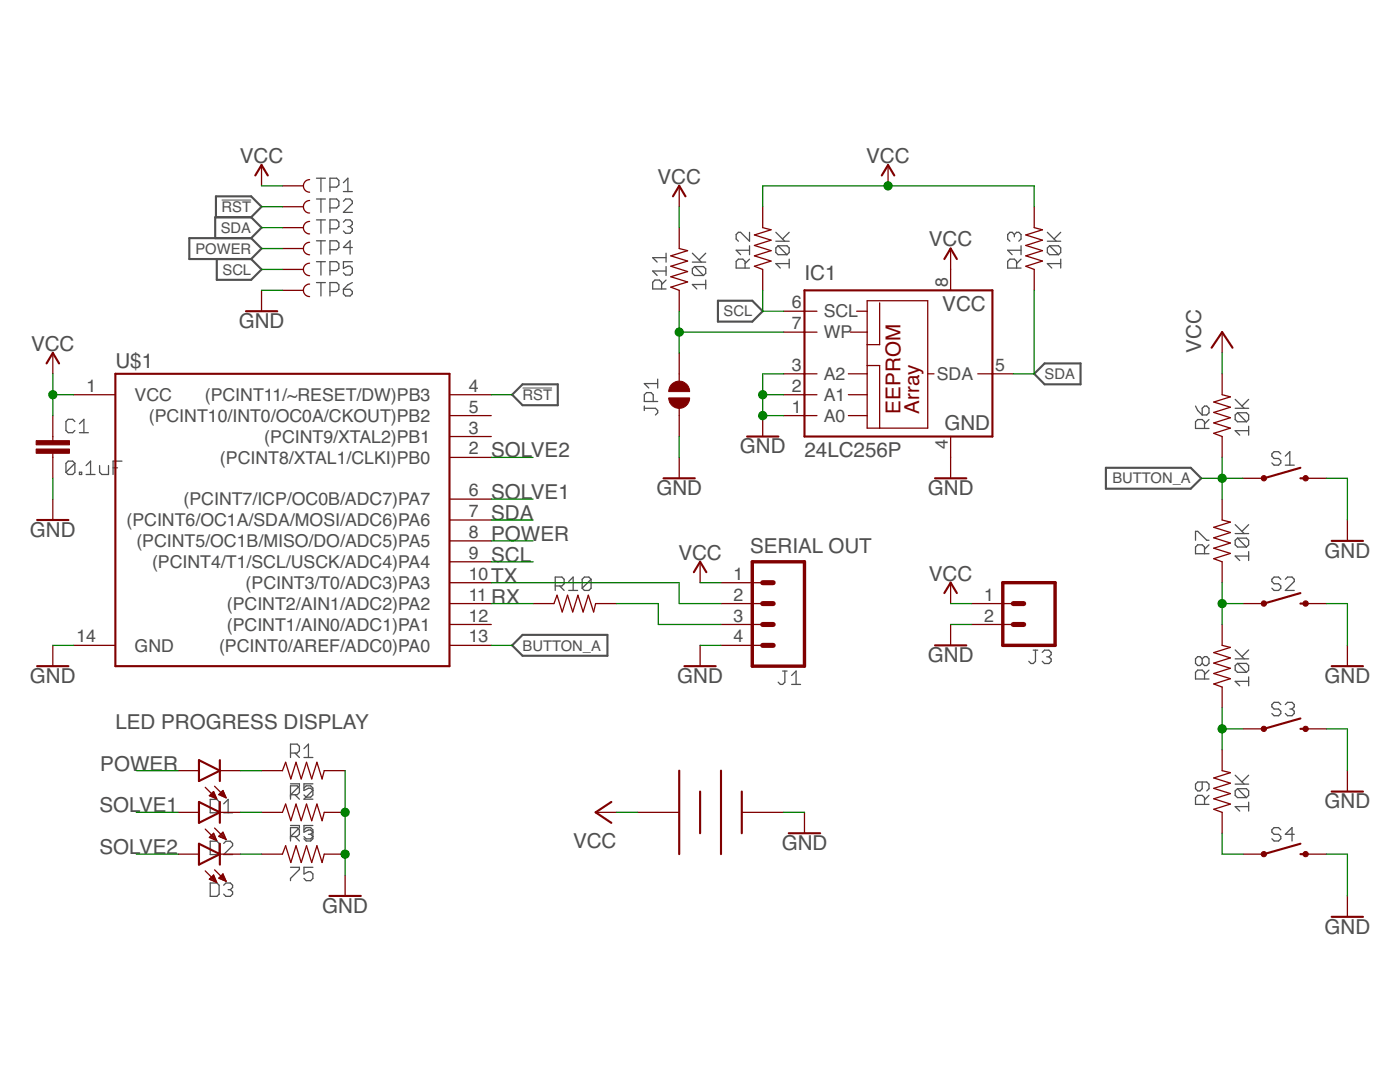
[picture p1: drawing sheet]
<svg xmlns="http://www.w3.org/2000/svg" width="279mm" height="216mm" viewBox="0 0 279 216" stroke-linecap="round" stroke-linejoin="round" font-family="sans-serif">
<g fill="none" stroke="#505050" stroke-width=".25">
<path d="M63.2 35.6h1.7M63.2 39.7h1.7M64.1 35.6v2.6M64.1 39.7v2.7M65.8 37.3h1.4l.4-.4v-.9l-.4-.4h-1.4v2.6M68.5 36.4l.9-.8v2.6M68.5 38.2h1.8M63.2 43.9h1.7M63.2 48h1.7M63.2 52.2h1.7M63.2 56.4h1.7M64.1 43.9v2.6"/>
<path d="M64.1 48v2.7M64.1 52.2v2.7M64.1 56.4v2.7M65.8 41.5h1.4l.4-.5v-.8l-.4-.5h-1.4v2.7M65.8 45.7h1.4l.4-.5v-.9l-.4-.4h-1.4v2.6M65.8 49.8h1.4l.4-.4v-.9l-.4-.5h-1.4v2.7M65.8 54h1.4l.4-.4v-.9l-.4-.5h-1.4v2.7M65.8 58.2h1.4l.4-.5v-.9l-.4-.4h-1.4v2.7M68.5 40.2l.5-.5h.9l.4 .5v.4l-1.8 1.8h1.8M68.5 44.3l.5-.4h.9l.4 .4v.5l-.4 .4M68.5 57.7h1.4l.4 .5v.4l-.4 .5h-.9l-.5-.5zM69.4 45.2h.5"/>
<path d="M69.9 45.2l.4 .5v.4l-.4 .4h-.9l-.5-.4M70.3 52.2h-1.8v1.4l.9-.5h.5l.4 .5v.8l-.4 .5h-.9l-.5-.5M70.3 49.4h-1.8l1.4-1.4v2.7M70.3 56.4l-.9 .4-.9 .9M132 57.7v-1.4l-.4-.4h-.9l-.4 .4v1.4h2.6M132.9 55.9l-.9 .9M132.9 54.1h-2.6l.8 .9M132.9 50.5v1.8M132.9 53.2v1.8M132.9 51.4h-2.6l.8 .9M138.2 52.3h2.6M138.2 50.5l1.8 1.8"/>
<path d="M138.6 53.2h1.8l.4 .4v.9l-.4 .5M138.6 53.2l-.4 .4v.9l.4 .5h1.8M138.6 53.2l1.8 1.8M140.8 56.8h-2.6l.9 .9M140.8 55.9v1.8M140.8 50.5l-1.3 1.4M148.7 53.5v-1.3l-.4-.5h-.9l-.5 .5v1.3h2.7M149.6 46.4v1.7l-1.8-1.7h-.4l-.5 .4v.9l.5 .4M149.6 51.7l-.9 .9M149.6 49.9h-2.7l.9 .9M149.6 49v1.8M154.8 48.1h2.7"/>
<path d="M154.8 46.4l1.8 1.7M155.3 49h1.8l.4 .5v.9l-.4 .4M155.3 49l-.5 .5v.9l.5 .4h1.8M155.3 49l1.8 1.8M157.5 52.6h-2.7l.9 .9M157.5 51.7v1.8M157.5 46.4l-1.3 1.3M202.4 46.8l.5-.4h.4l.5 .4v.9l-.5 .4M202.4 46.8l-.4-.4h-.5l-.4 .4v.9l.4 .4M202.4 46.8v.4M202.9 53.5v-1.3l-.5-.5h-.9l-.4 .5v1.3h2.7M203.8 49.9h-2.7l.9 .9"/>
<path d="M203.8 51.7l-.9 .9M203.8 49v1.8M209 48.1h2.7M209 46.4l1.8 1.7M209.5 49l-.5 .5v.9l.5 .4h1.7M209.5 49h1.7l.5 .5v.9l-.5 .4M209.5 49l1.7 1.8M211.7 52.6h-2.7l.9 .9M211.7 51.7v1.8M211.7 46.4l-1.3 1.3M131.3 75.6v1.8M131.3 76.5h-2.7l.9 .9"/>
<path d="M246.5 79.7l1.8 1.8M249.2 79.7l-1.3 1.3M14.9 84.1l-.4-.4h-.9l-.4 .4v1.8l.4 .4h.9l.4-.4M14.9 92.5l-.4-.5h-.9l-.4 .5v1.7M14.9 92.5v1.7l-.4 .5h-.9l-.4-.5M14.9 92.5l-1.7 1.7M15.9 94.2h.4v.5h-.4zM15.9 86.3h1.7M15.9 84.6l.8-.9v2.6M17.2 94.7h1.8M17.2 92.9l.9-.9v2.7M19.9 92.9v1.3l.4 .5h1.4v-1.8"/>
<path d="M22.6 93.3h.9M24.3 92h-1.7v2.7M128.6 81.5h2.2l.5 .4v.5l-.5 .4M128.6 81v.9M130.4 80.1v-1.3l-.5-.5h-.9l-.4 .5v1.3h2.7M238.6 81l.4 .9 .9 .9M239.9 81.5l.5-.5h.4l.5 .5v.9l-.5 .4h-.9zM240.4 85.5v-1.3l-.5-.5h-.9l-.4 .5v1.3h2.7M241.3 83.7l-.9 .9M246.5 81.5h2.7M247 82.4h1.8l.4 .4v.9l-.4 .5M247 82.4l-.5 .4v.9l.5 .5h1.8"/>
<path d="M247 82.4l1.8 1.8M249.2 85.9h-2.7l.9 .9M249.2 85v1.8M255.6 90.6l-.4-.5h-.9l-.5 .5v.4l.5 .5h.9l.4 .4v.5l-.4 .4h-.9l-.5-.4M256.5 92.8h1.8M256.5 91l.9-.9v2.7M110.8 116.9h1.3l.5-.4v-.9l-.5-.5h-1.3v2.7M111.7 116.9l.9 .9M113.5 116l.9-.9v2.7M113.5 117.8h1.8M118 115.6l-.5-.5h-.9l-.4 .5v1.8M118 115.6v1.8l-.5 .4h-.9l-.4-.4"/>
<path d="M118 115.6l-1.8 1.8M238.6 107.8v-1.8h.4l1.8 1.8h.5M240.4 110.5v-1.3l-.5-.5h-.9l-.4 .5v1.3h2.7M241.3 108.7l-.9 .9M246.5 106.5h2.7M246.5 104.7l1.8 1.8M247 107.4h1.8l.4 .4v.9l-.4 .5M247 107.4l-.5 .4v.9l.5 .5h1.8M247 107.4l1.8 1.8M249.2 110.1v1.7M249.2 111h-2.7l.9 .8M249.2 104.7l-1.3 1.3"/>
<path d="M255.6 115.6l-.4-.5h-.9l-.5 .5v.4l.5 .5h.9l.4 .4v.5l-.4 .4h-.9l-.5-.4M256.5 115.6l.5-.5h.9l.4 .5v.4l-1.8 1.8h1.8M156.2 133.9h.9M156.6 133.9v2.2l-.4 .5h-.5l-.4-.5M158 136.6h1.8M158 134.8l.9-.9v2.7M206.2 129.7h.9M206.7 129.7v2.3l-.5 .4h-.4l-.5-.4M208 130.2l.4-.5h.9l.5 .5v.4l-.5 .5M208.9 131.1h.4M209.3 131.1l.5 .4v.5l-.5 .4h-.9l-.4-.4M239.9 131.5l-.4-.5h-.5l-.4 .5v.9l.4 .4h.5l.4-.4"/>
<path d="M239.9 131.5l.5-.5h.4l.5 .5v.9l-.5 .4h-.4l-.5-.4M239.9 131.5v.9M240.4 135.5v-1.3l-.5-.5h-.9l-.4 .5v1.3h2.7M241.3 133.7l-.9 .9M246.5 131.5h2.7M246.5 129.7l1.8 1.8M247 132.4h1.8l.4 .4v.9l-.4 .5M247 132.4l-.5 .4v.9l.5 .5h1.8M247 132.4l1.8 1.8M249.2 135.1v1.7M249.2 136h-2.7l.9 .8M249.2 129.7l-1.3 1.3"/>
<path d="M42 159.5h1.3l.4 .5v1.7l-.4 .5h-1.3zM58 156.4h1.8v.4l-1.8 1.8M58 150.3h1.3l.5-.5v-.9l-.5-.4h-1.3v2.7M58 158.6h1.3l.5-.5v-.9l-.5-.4h-1.3v2.7M58.9 150.3l.9 .9M58.9 158.6l.9 .9M60.7 157.2l.4-.4h.9l.4 .4v1.4l-.4 .5h-.9l-.4-.5M60.7 149.4l.9-.9v2.7M60.7 151.2h1.7M62.4 156.4h-1.7v1.3l.9-.4h.4l.4 .4-1.7 1.8h1.7M239.9 156v1.4l-.4 .4h-.5l-.4-.4v-.9l.4-.5h1.8l.5 .5v.9l-.5 .4M241.3 158.7l-.9 .9"/>
<path d="M246.5 156.5h2.7M246.5 154.7l1.8 1.8M247 157.4h1.8l.4 .4v.9l-.4 .5M247 157.4l-.5 .4v.9l.5 .5h1.8M247 157.4l1.8 1.8M249.2 154.7l-1.3 1.3M255.6 140.6l-.4-.5h-.9l-.5 .5v.4l.5 .5h.9l.4 .4v.5l-.4 .4h-.9l-.5-.4M256.5 140.6l.5-.5h.9l.4 .5v.4l-.4 .5M257.4 141.5h.5M257.9 141.5l.4 .4v.5l-.4 .4h-.9l-.5-.4M42 167.9h1.3l.4 .4v1.8l-.4 .4h-1.3zM42 176.2h1.3l.4 .4v1.8l-.4 .5h-1.3z"/>
<path d="M44.6 162.2h1.8M44.6 160.4l.9-.9v2.7M44.6 168.3l.5-.4h.9l.4 .4v.4l-1.8 1.8h1.8M44.6 176.6l.5-.4h.9l.4 .4v.5l-.4 .4M45.5 177.5h.5M46 177.5l.4 .5v.4l-.4 .5h-.9l-.5-.5M58 164.7h1.8v.5l-1.8 1.7h1.3l.5-.4v-.9l-.5-.5h-1.3v2.7M58 173.1h1.8v.4l-1.8 1.8v.4M58.9 166.9l.9 .9M60.7 165.6l.4-.5h.9l.4 .5v1.8l-.4 .4h-.9l-.4-.4M61.6 166.5h.4M62 166.5l.4 .4-.4 .5h-.9l-.4-.5"/>
<path d="M62.4 164.7h-1.7v1.4l.9-.5h.4l.4 .5-.4 .4M62.4 173.1h-1.7v1.3l.9-.5h.4l.4 .5v.9l-.4 .4h-.9l-.4-.4M240.4 160.5v-1.3l-.5-.5h-.9l-.4 .5v1.3h2.7M249.2 160.1v1.7M249.2 161h-2.7l.9 .8M255.6 165.6l-.4-.5h-.9l-.5 .5v.4l.5 .5h.9l.4 .4v.5l-.4 .4h-.9l-.5-.4M258.3 166.5h-1.8l1.4-1.4v2.7"/>
</g>
<path d="M43.1 43.3v-4.1h7l2.1 2.1-2.1 2M43.3 51.7v4.1h6.8l2.1-2-2.1-2.1M50.1 43.3l2.1 2.1-2.1 2.1M50.1 47.5h-12.3v4.2h12.3M50.1 43.3h-7.2v4.2M50.1 47.5l2.1 2.1-2.1 2.1M104.3 76.7h7v4.2h-7l-2.1-2.1zM143.3 60h6.8l2.1 2.1-2.1 2.1h-6.8zM206.4 74.6l2.1-2.1h7.1v4.2h-7.1zM220.7 93.3h16.9l2.1 2.1-2.1 2.1h-16.9zM104.3 126.7h16.9v4.2h-16.9l-2.1-2.1z" fill="none" stroke="#505050" stroke-width=".42"/>
<path d="M44.2 39.9h5.9M104.3 77.4h5.9" fill="none" stroke="#505050" stroke-width=".2"/>
<g fill="none" stroke="#800000" stroke-width=".42">
<path d="M50.9 35l1.3-2.1 1.2 2.1M134.3 39.2l1.3-2.1 1.2 2.1M176 35l1.2-2.1 1.3 2.1M160.5 57.9h37.6v29.2h-37.6zM188.5 51.7l1.2-2.1 1.3 2.1M9.3 72.5l1.2-2.1 1.3 2.1M23 74.6h66.7v58.3h-66.7zM49.1 62.1h6.2M241.8 69.4l2.1-3.1 2.1 3.1M132.4 95.4h6.3M149.1 87.1h6.2M186.6 95.4h6.2"/>
<path d="M259.5 95.4h1.1M259.5 93.3l-7.3 2.1M7.4 103.8h6.3M138.5 114.2l1.2-2.1 1.3 2.1M188.5 118.3l1.2-2 1.3 2M259.5 118.3l-7.3 2.1M265.8 107.9h6.2M7.4 132.9h6.3M136.6 132.9h6.2M186.6 128.8h6.2M259.5 120.4h1.1M265.8 132.9h6.2"/>
<path d="M39.7 151.7l4.2 2.1-4.2 2.1zM43.9 151.7v4.2M135.6 153.8v16.6M139.7 157.9v8.4M143.9 153.8v16.6M148 157.9v8.4M259.5 145.4h1.1M259.5 143.4l-7.3 2M265.8 157.9h6.2M39.7 160l4.2 2.1-4.2 2.1zM39.7 168.4l4.2 2-4.2 2.1zM43.9 160v4.2"/>
<path d="M43.9 168.4v4.1M65.7 178.8h6.3M122 160l-3.1 2.1 3.1 2.1M157.4 166.3h6.3M259.5 170.4h1.1M259.5 168.4l-7.3 2M265.8 182.9h6.2"/>
</g>
<g fill="none" stroke="#800000" stroke-width=".25">
<path d="M52.2 32.9v4.2M56.4 37.1h4.1M61.8 35.8a1.26 1.26 0 0 0-1.3 1.3 1.26 1.26 0 0 0 1.3 1.3M135.6 37.1v4.2M177.2 32.9v4.2M52.2 57.9v4.2M56.4 41.3h4.1M56.4 45.4h4.1M56.4 49.6h4.1M56.4 53.8h4.1M56.4 57.9h4.1M61.8 40a1.25 1.25 0 0 0-1.3 1.3 1.25 1.25 0 0 0 1.3 1.2"/>
<path d="M61.8 44.2a1.25 1.25 0 0 0-1.3 1.2 1.25 1.25 0 0 0 1.3 1.3M61.8 48.3a1.25 1.25 0 0 0-1.3 1.3 1.25 1.25 0 0 0 1.3 1.2M61.8 52.5a1.25 1.25 0 0 0-1.3 1.3 1.25 1.25 0 0 0 1.3 1.2M61.8 56.7a1.25 1.25 0 0 0-1.3 1.2 1.25 1.25 0 0 0 1.3 1.3M135.6 45.4v4.2l1.6 .4-3.3 1.1 3.3 1-3.3 1 3.3 1.1-3.3 1 3.3 1.1-3.3 1 1.7 .6v4.2M152.2 41.3v4.1l1.7 .4-3.3 1.1 3.3 1-3.3 1.1 3.3 1-3.3 1.1 3.3 1-3.3 1 1.6 .7v4.1M189.7 49.6v8.3M206.4 41.3v4.1l1.6 .4-3.3 1.1 3.3 1-3.3 1.1 3.3 1-3.3 1.1 3.3 1-3.3 1 1.7 .7v4.1M10.5 70.4v4.2M14.7 78.8h8.3M89.7 78.8h8.3M135.6 70.4v5.7"/>
<path d="M156.4 78.8h6.6M156.4 74.6h6.6M156.4 62.1h6.6M156.4 66.3h6.6M169.3 78.8h3.8M169.3 74.6h3.8M169.7 66.3h3.4M171 62.1h2.1M173.1 60h12v25.4h-12zM173.1 72.9h2.5v12.5M175.6 60.4v8.4h-2.5M185.1 74.6h1.3"/>
<path d="M195.1 74.6h7.1M243.9 66.3v4.1M243.9 74.6v4.2l1.7 .4-3.4 1 3.4 1.1-3.4 1 3.4 1.1-3.4 1 3.4 1-3.4 1.1 1.7 .6v4.2M10.5 82.9v5M10.5 90.4v5M10.5 99.6v4.2M89.7 99.6h8.3M89.7 91.3h8.3M89.7 87.1h8.3M89.7 82.9h8.3M135.6 81.5v5.6M135.6 91.3v4.1"/>
<path d="M152.2 82.9v4.2M156.4 82.9h6.6M169.3 82.9h3.8M189.7 87.1v8.3M243.9 99.6v4.2l1.7 .4-3.4 1 3.4 1.1-3.4 1 3.4 1.1-3.4 1 3.4 1-3.4 1.1 1.7 .6v4.2M248.1 95.4h4.1M260.6 95.4h4.1M89.7 116.3h8.3M89.7 112.1h8.3M89.7 107.9h8.3M89.7 103.8h8.3M139.7 112.1v4.2"/>
<path d="M143.9 116.3h8.3M189.7 116.3v4.1M268.9 103.8v4.1M10.5 128.8v4.1M14.7 128.8h8.3M89.7 120.4h8.3M89.7 124.6h8.3M89.7 128.8h8.3M106.4 120.4h4.2l.6-1.6 1 3.3 1.1-3.3 1 3.3 1-3.3 1.1 3.3 1-3.3 1.1 3.3 .4-1.7h4.1M139.7 128.8v4.1M143.9 120.4h8.3M143.9 124.6h8.3"/>
<path d="M143.9 128.8h8.3M189.7 124.6v4.2M193.9 120.4h8.3M193.9 124.6h8.3M243.9 124.6v4.2l1.7 .4-3.4 1 3.4 1.1-3.4 1 3.4 1-3.4 1.1 3.4 1-3.4 1.1 1.7 .6v4.2M248.1 120.4h4.1M260.6 120.4h4.1M268.9 128.8v4.1M35.5 153.8h4.2M41 157.1l2.2 2.3M41.8 158.8l.8-.9 .6 1.5zM41.8 158.7h1.2"/>
<path d="M42 158.5h.9M42.2 159h.9M42.2 158.3h.6M42.5 158.1h.2M42.8 159.2h.4M42.8 156.9l2.3 2.3M43.7 158.5h1.1M43.9 153.8h4.1M43.9 158.3h.8M44.1 158.7h.8M44.1 158.1h.6M44.3 157.9h.3"/>
<path d="M44.5 157.7l.6 1.5-1.4-.6zM44.6 159h.4M52.2 153.8h4.2l.6-1.7 1 3.3 1.1-3.3 1 3.3 1.1-3.3 1 3.3 1-3.3 1.1 3.3 .4-1.6h4.2M243.9 149.6v4.2l1.7 .4-3.4 1 3.4 1.1-3.4 1 3.4 1-3.4 1.1 3.4 1-3.4 1.1 1.7 .6v4.2M248.1 145.4h4.1M260.6 145.4h4.1M268.9 153.8v4.1M35.5 162.1h4.2M35.5 170.4h4.2M41 165.4l2.2 2.3M41 173.8l2.2 2.3M41.8 167.1l.8-.8 .6 1.4z"/>
<path d="M41.8 175.4l.8-.8 .6 1.5zM41.8 167h1.1M41.9 175.3h1M42.1 166.8h.8M42.1 175.6h.9M42.1 175.1h.7M42.2 167.3h.9M42.3 166.6h.5M42.3 174.9h.5M42.5 166.4h.2M42.5 174.7h.2M42.6 175.8h.5"/>
<path d="M42.7 167.5h.4M42.8 165.2l2.3 2.3M42.8 173.6l2.3 2.3M43.1 176h.1M43.2 167.7h.1M43.7 166.8h1.1M43.8 175.1h1M43.9 162.1h4.1M43.9 170.4h4.1M43.9 175.3h1M43.9 166.6h.8M44 174.9h.7"/>
<path d="M44 167h.9M44.2 166.4h.4M44.2 174.7h.4M44.4 166.2h.1M44.4 175.6h.6M44.4 174.5h.1M44.5 166.1l.6 1.4-1.4-.6zM44.5 174.4l.6 1.5-1.4-.7zM44.5 167.3h.5M44.9 175.8h.2M45 167.5h.1M52.2 162.1h4.2l.6-1.7 1 3.4 1.1-3.4 1 3.4 1.1-3.4 1 3.4 1-3.4 1.1 3.4 .4-1.7h4.2"/>
<path d="M52.2 170.4h4.2l.6-1.6 1 3.3 1.1-3.3 1 3.3 1.1-3.3 1 3.3 1-3.3 1.1 3.3 .4-1.7h4.2M68.9 174.6v4.2M118.9 162.1h4.1M127.2 162.1h8.4M148 162.1h8.4M160.5 162.1v4.2M248.1 170.4h4.1M260.6 170.4h4.1M268.9 178.8v4.1"/>
</g>
<g fill="#800000" stroke="#800000" stroke-width=".2">
<path d="M7.2 89.6h6.7v.8h-6.7z"/>
<path d="M7.2 87.9h6.7v.9h-6.7z"/>
</g>
<path d="M150.1 112.1h10.4v20.8h-10.4zM200.1 116.3h10.5v12.5h-10.5z" fill="none" stroke="#800000" stroke-width=".68"/>
<path d="M152.2 116.3h2.1M152.2 124.6h2.1M152.2 120.4h2.1M152.2 128.8h2.1M202.2 124.6h2.1M202.2 120.4h2.1" fill="none" stroke="#800000" stroke-width="1"/>
<g fill="#800000" stroke="#800000" stroke-width=".2">
<path d="M134.1 76.6a2.07 2.07 0 0 1 2.3-.4 2.07 2.07 0 0 1 1.2 1.9h-4.1l.2-.9z" fill-rule="evenodd"/>
<path d="M133.5 79.4h4.1a2.08 2.08 0 0 1-2.1 2.1 2.08 2.08 0 0 1-2-2.1z" fill-rule="evenodd"/>
<circle cx="252.2" cy="95.4" r=".54"/>
<circle cx="260.6" cy="95.4" r=".55"/>
<circle cx="252.2" cy="120.4" r=".54"/>
<circle cx="260.6" cy="120.4" r=".55"/>
<circle cx="252.2" cy="145.4" r=".54"/>
<circle cx="260.6" cy="145.4" r=".54"/>
<circle cx="252.2" cy="170.4" r=".54"/>
<circle cx="260.6" cy="170.4" r=".54"/>
</g>
<g fill="none" stroke="#008000" stroke-width=".25">
<path d="M52.2 37.1h4.2M52.2 45.4h4.2M52.2 53.8h4.2M52.2 57.9h4.2M52.2 49.6h4.2M52.2 41.3h4.2M135.6 41.3v4.1M152.2 41.3v-4.2h54.2v4.2M152.2 57.9v4.2h4.2M206.4 57.9v16.7h-4.2M10.5 74.6v8.3M10.5 78.8h4.2"/>
<path d="M98 78.8h4.2M135.6 62.1v8.3M135.6 66.3h20.8M152.2 78.8h4.2M156.4 74.6h-4.2v8.3h4.2M243.9 70.4v4.2M10.5 95.4v4.2M98 99.6h8.4M98 91.3h8.4M135.6 87.1v4.2M239.7 95.4h8.4M243.9 91.3v8.3"/>
<path d="M264.7 95.4h4.2v8.4M98 103.8h8.4M98 112.1h8.4M98 116.3h37.6v4.1h8.3M98 107.9h8.4M139.7 116.3h4.2M243.9 116.3v8.3M10.5 128.8h4.2M98 128.8h4.2M98 120.4h8.4M123 120.4h8.4v4.2h12.5M139.7 128.8h4.2"/>
<path d="M189.7 124.6h4.2M189.7 120.4h4.2M243.9 120.4h4.2M264.7 120.4h4.2v8.4M27.2 153.8h8.3M48 153.8h4.2M68.9 153.8v20.8M243.9 145.4h4.2M243.9 141.3v8.3M264.7 145.4h4.2v8.4M27.2 170.4h8.3M27.2 162.1h8.3"/>
<path d="M48 170.4h4.2M48 162.1h4.2M123 162.1h4.2M156.4 162.1h4.1M243.9 166.3v4.1h4.2M264.7 170.4h4.2v8.4"/>
</g>
<g fill="#008000" stroke="#008000" stroke-width=".2">
<circle cx="68.9" cy="162.1" r=".83"/>
<circle cx="68.9" cy="170.4" r=".83"/>
<circle cx="152.2" cy="78.8" r=".83"/>
<circle cx="152.2" cy="82.9" r=".83"/>
<circle cx="10.5" cy="78.8" r=".83"/>
<circle cx="177.2" cy="37.1" r=".83"/>
<circle cx="243.9" cy="145.4" r=".83"/>
<circle cx="243.9" cy="120.4" r=".83"/>
<circle cx="243.9" cy="95.4" r=".83"/>
<circle cx="135.6" cy="66.3" r=".83"/>
</g>
<g font-size="4.1" fill="#505050">
<text x="47.9" y="32.5">VCC</text>
<text x="172.9" y="32.5">VCC</text>
<text x="131.2" y="36.7">VCC</text>
<text x="185.4" y="49.2">VCC</text>
<text x="160.6" y="55.8">IC1</text>
<text x="47.7" y="65.4">GND</text>
<text x="188.1" y="62.1">VCC</text>
<text x="6.2" y="70">VCC</text>
<text x="239.7" y="70.4" transform="rotate(-90 239.7 70.4)">VCC</text>
<text x="23" y="73.3">U$1</text>
<text x="188.5" y="85.8">GND</text>
<text x="98" y="91.3">SOLVE2</text>
<text x="147.7" y="90.4">GND</text>
<text x="160.6" y="91.3">24LC256P</text>
<text x="98" y="99.6">SOLVE1</text>
<text x="131" y="98.8">GND</text>
<text x="185.2" y="98.8">GND</text>
<text x="6" y="107.1">GND</text>
<text x="98" y="103.8">SDA</text>
<text x="98" y="107.9">POWER</text>
<text x="98" y="112.1">SCL</text>
<text x="135.4" y="111.7">VCC</text>
<text x="149.7" y="110.4">SERIAL OUT</text>
<text x="264.3" y="111.3">GND</text>
<text x="98" y="116.3">TX</text>
<text x="185.4" y="115.8">VCC</text>
<text x="98" y="120.4">RX</text>
<text x="6" y="136.3">GND</text>
<text x="135.2" y="136.3">GND</text>
<text x="185.2" y="132.1">GND</text>
<text x="264.3" y="136.3">GND</text>
<text x="23" y="145.4">LED PROGRESS DISPLAY</text>
<text x="20" y="153.8">POWER</text>
<text x="264.3" y="161.3">GND</text>
<text x="19.9" y="162.1">SOLVE1</text>
<text x="19.9" y="170.4">SOLVE2</text>
<text x="114.4" y="169.2">VCC</text>
<text x="156" y="169.6">GND</text>
<text x="64.3" y="182.1">GND</text>
<text x="264.3" y="186.3">GND</text>
</g>
<g font-size="4.1" fill="#800000">
<text x="179.7" y="82.5" transform="rotate(-90 179.7 82.5)">EEPROM</text>
<text x="183.5" y="82.5" transform="rotate(-90 183.5 82.5)">Array</text>
</g>
<g font-size="3.5" fill="#505050">
<text x="189.1" y="57.3" transform="rotate(-90 189.1 57.3)">8</text>
<text x="158" y="61.5">6</text>
<text x="158" y="65.7">7</text>
<text x="164.4" y="63.3">SCL</text>
<text x="164.4" y="67.5">WP</text>
<text x="158" y="74">3</text>
<text x="164.4" y="75.8">A2</text>
<text x="187" y="75.8">SDA</text>
<text x="198.6" y="74">5</text>
<text x="17.2" y="78.2">1</text>
<text x="26.9" y="80">VCC</text>
<text x="40.9" y="80">(PCINT11/~RESET/DW)PB3</text>
<text x="93.5" y="82.3">5</text>
<text x="93.5" y="78.2">4</text>
<text x="158" y="82.3">1</text>
<text x="158" y="78.2">2</text>
<text x="164.4" y="80">A1</text>
<text x="29.7" y="84.2">(PCINT10/INT0/OC0A/CKOUT)PB2</text>
<text x="52.7" y="88.3">(PCINT9/XTAL2)PB1</text>
<text x="93.5" y="86.5">3</text>
<text x="164.4" y="84.2">A0</text>
<text x="189.1" y="89.6" transform="rotate(-90 189.1 89.6)">4</text>
<text x="43.9" y="92.5">(PCINT8/XTAL1/CLKI)PB0</text>
<text x="93.5" y="90.7">2</text>
<text x="36.6" y="100.8">(PCINT7/ICP/OC0B/ADC7)PA7</text>
<text x="93.5" y="99">6</text>
<text x="25.3" y="105">(PCINT6/OC1A/SDA/MOSI/ADC6)PA6</text>
<text x="93.5" y="107.3">8</text>
<text x="93.5" y="103.2">7</text>
<text x="27.2" y="109.2">(PCINT5/OC1B/MISO/DO/ADC5)PA5</text>
<text x="30.4" y="113.3">(PCINT4/T1/SCL/USCK/ADC4)PA4</text>
<text x="93.5" y="111.5">9</text>
<text x="49" y="117.5">(PCINT3/T0/ADC3)PA3</text>
<text x="93.5" y="115.7">10</text>
<text x="93.5" y="119.9">11</text>
<text x="146.4" y="115.7">1</text>
<text x="146.4" y="119.9">2</text>
<text x="196.4" y="119.9">1</text>
<text x="45.3" y="121.7">(PCINT2/AIN1/ADC2)PA2</text>
<text x="45.3" y="125.8">(PCINT1/AIN0/ADC1)PA1</text>
<text x="93.5" y="124">12</text>
<text x="146.4" y="124">3</text>
<text x="196.4" y="124">2</text>
<text x="15.3" y="128.2">14</text>
<text x="26.9" y="130">GND</text>
<text x="43.7" y="130">(PCINT0/AREF/ADC0)PA0</text>
<text x="93.5" y="128.2">13</text>
<text x="146.4" y="128.2">4</text>
</g>
<g font-size="2.9" fill="#505050">
<text x="44.1" y="46.5">SDA</text>
<text x="44.2" y="42.3">RST</text>
<text x="39" y="50.6">POWER</text>
<text x="44.4" y="54.8">SCL</text>
<text x="144.4" y="63.1">SCL</text>
<text x="208.5" y="75.6">SDA</text>
<text x="104.3" y="79.8">RST</text>
<text x="222" y="96.5">BUTTON_A</text>
<text x="104.3" y="129.8">BUTTON_A</text>
</g>
</svg>
